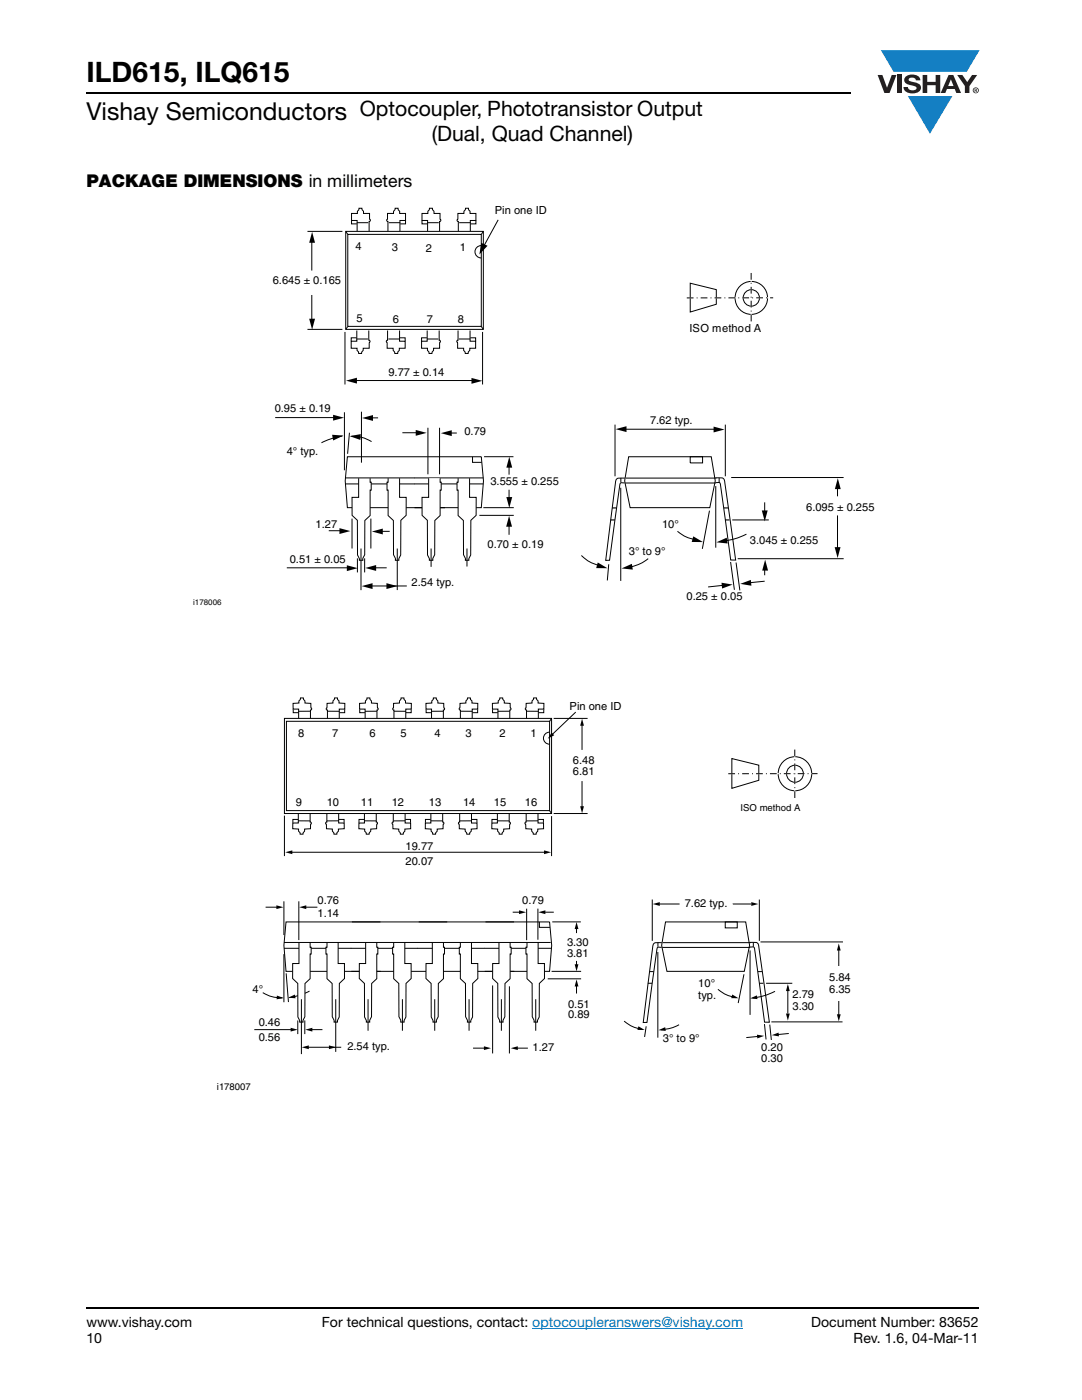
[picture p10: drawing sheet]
<svg xmlns="http://www.w3.org/2000/svg" width="216mm" height="279mm" viewBox="0 0 216 279" stroke-linecap="round" stroke-linejoin="round" font-family="sans-serif">
<g fill="#147fc3">
<path d="M175.8 10h19.7l-2.6 4.3h-1.1h-13.5z"/>
<path d="M181.2 19.2h8.8l-4.4 7.5z"/>
</g>
<g fill="#231f20">
<path d="M175.1 15h1l.9 2.5 .9-2.5h1l-1.4 3.6h-1z"/>
<path d="M179 15h.9v3.6h-.9z"/>
<path d="M180.8 15.3a2.1 2.1 0 0 1 2.7 .3l.1 .4h-.8a.79 .79 0 0 0-.7-.5 .79 .79 0 0 0-.8 .4l.2 .3 1 .2a1.08 1.08 0 0 1 1.3 1 1.08 1.08 0 0 1-1.1 1.2 1.73 1.73 0 0 1-2.4-1.2h.9a.96 .96 0 0 0 .8 .6 .96 .96 0 0 0 .9-.4 1.31 1.31 0 0 0-1.2-.6 1.03 1.03 0 0 1-1.1-.6 1.03 1.03 0 0 1 .2-1.1z"/>
<path d="M184.1 15h.9v1.3h1.7v-1.3h.9v3.6h-.9v-1.6h-1.7v1.6h-.9z"/>
<path d="M191 15h1l1 1.4 1-1.4h1l-1.6 2.2v1.4h-.9v-1.4z"/>
<path d="M189.7 15.9l.6 1.3h-1.1zM189.3 15l-1.6 3.6h.9l.4-.8h1.5l.3 .8h1l-1.6-3.6z"/>
<path d="M194.2 18a.5 .5 0 0 1 1 0 .5 .5 0 0 1-1 0zM194.1 18a.6 .6 0 0 0 1.2 0 .6 .6 0 0 0-1.2 0z"/>
<path d="M194.6 17.8h.2v.2h-.2zM194.5 17.7v.7h.1v-.3l.4 .3-.2-.3 .2-.2-.1-.2z"/>
</g>
<path d="M106.2 265.1h42.1" fill="none" stroke="#007ec4" stroke-width=".2"/>
<path d="M17.3 18.6h152.5M17.3 261h178" fill="none" stroke="#000" stroke-width=".36"/>
<path d="M38.5 40.7h136v80.3h-136z" fill="#fff"/>
<path d="M68.9 96.6h13.8M69.3 91.2h26.7l.5 4.8-.5 5.3h-26.7l-.4-5.3z" fill="none" stroke="#000" stroke-width=".2"/>
<path d="M77.4 95.4h2.3v3.9h1.4l-.1 3.6-1 .9v7l-.4 .7v.3h-.7v-.4l-.4-.7v-6.8l-1.1-1v-5.1h-.2v-1.6h.2z" fill="#fff"/>
<path d="M77.4 95.4v.8h-.2v1.6h.2v5.1l1.1 1v6.8l.4 .7v.4h.7v-.3l.4-.7v-7l1-.9 .1-3.6h-1.4v-3.9" fill="none" stroke="#000" stroke-width=".2"/>
<path d="M71.6 95.4h2.3v.8h.2v1.6h-.2v5.1l-1.1 1v6.8l-.4 .7v.4h-.7v-.3l-.4-.7v-7l-1-.9-.1-3.6h1.4z" fill="#fff"/>
<g fill="none" stroke="#000" stroke-width=".2">
<path d="M61.4 46.2h6.9M62.2 47.5v6.5M62.2 58.9v5.5M69 46.2h27.4v19.5h-27.4zM69 46.2l.4 .6M69.4 46.8h26.6v18.3h-26.6zM96 49a1.23 1.23 0 0 0-1.2 1.2 1.23 1.23 0 0 0 1.2 1.3M96.4 46.2l-.4 .6M99.4 43.9l-3.3 6M61.4 65.7h6.9M68.8 66.2v10.5M69.4 65.1l-.4 .6"/>
<path d="M70.2 75.9h24.7M96 65.1l.4 .6M96.3 66.2v10.5M54.9 83.3h11.8M68.3 87l-2 .5-2.2 .9M68.7 82.3v11.6M68.9 95.4h13.8M70.1 87.1l2.4 .3 1.6 .7M71.6 95.4v3.9h-1.4l.1 3.6 1 .9v7l.4 .7v.3h.7v-.4l.4-.7v-6.8l1.1-1v-5.1h.2v-1.6h-.2v-.8M72.1 82.2v10.1M73.9 83.4h1.5M82.6 96.6h13.8"/>
<path d="M94.3 91.2v1.1h1.8M96.6 91.1h5.9M101.6 92.3v2.4M101.6 97.7v2.1M122.7 84.7v10.4M123.9 97.3v18.6M124.2 85.7h18.9M124.7 95.4h-.7a.9 .9 0 0 0-1.2 1.1l-1.9 15.3h.7l2.1-15.1a.64 .64 0 0 1 .9-.3v-.1M124.8 96.4h18M124.9 95.4h18M125.4 91.2h16.5l.8 4.8-1.1 5.3h-15.9l-1.1-5.3zM137.7 91.1h2.5v1.3h-2.5z"/>
<path d="M142.8 95.4h.6a.9 .9 0 0 1 1.2 1l2.2 15.4h-1l-2-15.2a.65 .65 0 0 0-.9-.3h-.1M142.8 97v12.3M144.7 84.7v10.4M57.2 113.3h12.3M71.3 111.4v2.8M72 109.5v8.3M72.8 111.4v2.8M73.4 116.9h7.8M74.8 113.3h2.4M79.3 109.5v8.3M95.7 102.9h6.8M96.4 101.3h6.1"/>
<path d="M101.6 104.2v2.5M116 110.9l1.4 1.1 2.2 .9M121.5 112.6l-.3 3.2M129.3 111.5l-1.5 1-1.9 .7M135.2 106l1.5 1.1 2.2 .7M141.6 101.9l-1.5 7.6M145.8 112.2l.7 5.5M146.1 103.8h7.3M146.9 112.3l.7 5.5M147.2 111.5h21.1M148.9 106.6l-1.9 .8-2.7 .6M152.6 100.3v2.7"/>
<path d="M152.6 112.8v2"/>
</g>
<g fill="#000">
<path d="M62.3 46.3l.6 2.2h-1.2zM96 48.5l1.3 .6-1.6 1.7zM61.7 63.6h1.2l-.6 2.2zM69 76l2.2-.6v1.2zM94.1 75.4l2.2 .6-2.2 .6zM66.3 86.8l2.2 .1-2 1zM66.5 82.8l2.1 .6-2.1 .5zM69.8 87l2.2-.4-.1 1.2zM72.2 83.4l2.2-.6v1.2zM101.6 91.1l.6 2.2h-1.2zM101 99.2h1.2l-.6 2.2zM122.8 85.6l2.2-.5v1.1z"/>
<path d="M142.4 85.1l2.2 .6-2.2 .6zM69.2 112.8l2.2 .6-2.2 .6zM72.2 117l2.1-.6v1.2zM72.9 113.4l2.2-.6v1.1zM77.1 116.4l2.2 .6-2.2 .6zM101.6 102.9l.6 2.2h-1.2zM119.3 112.3l1.9 1.1h-2.2zM124 113.4l2.1-.9 .2 1.2zM138.3 107l2 1.2h-2.3zM142.9 108.2l2.1-.9 .2 1.2zM152 101.9h1.2l-.6 2.2zM152.7 111.7l.6 2.2h-1.2z"/>
</g>
<path d="M82.7 101.3h6.1M121.8 103.8h.9M122.1 101.4h.9M144.4 101.4h.9M144.7 103.8h.9" fill="none" stroke="#000" stroke-width=".23"/>
<path d="M91.4 95.4h2.3v3.9h1.3v3.6l-1 .9-.1 7-.3 .7v.3h-.7v-.4l-.4-.7v-6.8l-1.1-1v-5.1h-.2v-1.6h.2z" fill="#fff"/>
<g fill="none" stroke="#000" stroke-width=".2">
<path d="M70.1 44v.7h1.1M71.2 44.4h2.3M71.3 46.1v-2.1h-1.2v-1.4h1.2v-.4l.3-.3v-.3h.6l.1 .3 .2 .3v.4h1.2v1l.2 .3v.2l-.2 .1v1.9M77.4 46.1v-1.9l-.2-.1v-.2l.1-.3v-1h1.2v-.4l.3-.3v-.3h.6l.1 .3 .2 .3v.4h1.2v1.4h-1.1v2.1M77.6 44.4h2.3M80.9 44v.7h-1M84.2 44v.7h1.1M85.3 44.4h2.3M85.3 46.1v-2.1h-1.1v-1.4h1.2v-.4l.3-.3v-.3h.6v.3l.3 .3v.4h1.2v1l.2 .3-.1 .2-.2 .1v1.9M91.5 46.1v-1.9l-.3-.1v-.2l.2-.3v-1h1.2v-.4l.3-.3v-.3h.6v.3l.3 .3v.4h1.2v1.4h-1.2v2.1M91.6 44.4h2.3M95 44v.7h-1.1"/>
<path d="M71.1 67.7h2.3M71.1 67.4h-1v.7M71.2 66v2.1h-1.1v1.4h1.1v.4l.3 .3 .1 .3h.5l.1-.3 .3-.3v-.4h1.2v-1l.1-.3v-.2l-.2-.1v-1.9M77.3 66v1.9l-.2 .1v.2l.1 .3v1h1.2l.1 .4 .2 .3 .1 .3h.6v-.3l.3-.3v-.4h1.1v-1.4h-1.1v-2.1M77.5 67.7h2.3M79.8 67.4h1v.7M85.2 67.7h2.3M85.2 67.4h-1.1v.7M85.2 66v2.1h-1.1v1.4h1.2v.4l.3 .3v.3h.6v-.3l.3-.3v-.4h1.2v-1l.2-.3v-.2l-.3-.1v-1.9M91.4 66v1.9l-.2 .1-.1 .2 .2 .3v1h1.2v.4l.3 .3v.3h.6l.1-.3 .2-.3v-.4h1.2v-1.4h-1.1v-2.1M91.6 67.7h2.2M93.8 67.4h1.1v.7"/>
<path d="M82.6 95.4h13.8M91.4 95.4v.8h-.2v1.6h.2v5.1l1.1 1v6.8l.4 .7v.4h.7v-.3l.3-.7 .1-7 1-.9v-3.6h-1.3v-3.9M123.9 95.4v.8M143.5 95.4v.8M145.9 95.3h22.4M167.1 96.5v2.5M144.8 116.8l-3.5 .3M152.6 116l-3.8 .4M167.1 102.9v6.6"/>
</g>
<path d="M167.2 95.4l.6 2.2h-1.2zM144 116.3l2.2 .4-2.1 .8zM147.7 116.5l2.1-.8 .1 1.2zM166.5 109.2h1.2l-.6 2.2z" fill="#000"/>
<path d="M85.5 95.4h2.3v.8h.2v1.6h-.2v5.1l-1 1-.1 6.8-.3 .7v.4h-.7v-.3l-.4-.7v-7l-1.1-.9v-3.6h1.3z" fill="#fff"/>
<path d="M69.7 86.4l-.3 4.2M80.3 86.4h2.9M85.4 85.4v9.3M85.5 95.4v3.9h-1.3v3.6l1.1 .9v7l.4 .7v.3h.7v-.4l.3-.7 .1-6.8 1-1v-5.1h.2v-1.6h-.2v-.8M87.7 85.4v9.3M89.6 86.4h1.6M65.6 105.9h2.4M70.2 103.5v6M74 103.5v6M75.4 106h2.4M86 109.5v3.6M93.2 109.5v3.6" fill="none" stroke="#000" stroke-width=".2"/>
<path d="M83 85.8l2.1 .6-2.1 .6zM88 86.4l2.1-.5v1.1zM67.7 105.4l2.2 .6-2.2 .6zM74.2 106.1l2.2-.6v1.2z" fill="#000"/>
<path d="M137.7 56.5l5.2 1.3v2.9l-5.2 1.6z" fill="#fff"/>
<path d="M137.7 56.5l5.2 1.3v2.9l-5.2 1.6z" fill="none" stroke="#000" stroke-width=".2"/>
<circle cx="149.9" cy="59.5" r="3.3" fill="#fff"/>
<circle cx="149.9" cy="59.5" r="3.3" fill="none" stroke="#000" stroke-width=".2"/>
<circle cx="149.9" cy="59.5" r="1.63" fill="#fff"/>
<circle cx="149.9" cy="59.5" r="1.63" fill="none" stroke="#000" stroke-width=".2"/>
<path d="M137 59.5l17.3-.1z" fill="#fff"/>
<path d="M137 59.5l17.3-.1" fill="none" stroke="#000" stroke-width=".2" stroke-dasharray="1.4 .6 .2 .6" stroke-linecap="butt"/>
<path d="M149.9 54.5v9.6z" fill="#fff"/>
<path d="M149.9 64.1v-9.6" fill="none" stroke="#000" stroke-width=".2" stroke-dasharray="1.4 .6 .2 .6" stroke-linecap="butt"/>
<path d="M43.3 139.2h126.5v78.8h-126.5z" fill="#fff"/>
<g fill="none" stroke="#000" stroke-width=".2">
<path d="M56.8 143.4l.3 .5M58.5 141.6v.6h1.1M59.6 143.6v-2.1h-1.1v-1.1l1.1-.1v-.4l.3-.3 .1-.3h.5l.1 .3 .2 .3 .1 .4 1.1 .1v.7l.2 .3v.2l-.3 .1v1.9M61.9 141.9l-2.4 .1M65.3 143.6v-1.9l-.2-.1v-.2l.2-.3v-.7l1.1-.1v-.4l.3-.3 .1-.3h.5l.1 .3 .2 .3v.4l1.2 .1v1.1h-1.1v2.1M65.3 141.9l2.4 .1M68.8 141.6v.6h-1.1M71.8 141.6v.6h1M72.9 143.6v-2.1h-1.1l-.1-1.1 1.2-.1v-.4l.3-.3v-.3h.6v.3l.3 .3v.4l1.2 .1v.7l.2 .3-.1 .2-.2 .1v1.9M75.2 141.9l-2.4 .1M78.6 143.6v-1.9l-.2-.1v-.2l.1-.3v-.7l1.2-.1v-.4l.3-.3v-.3h.6v.3l.3 .3v.4l1.2 .1v1.1h-1.1v2.1M78.6 141.9l2.4 .1"/>
<path d="M82 141.6v.6h-1M85 141.6v.6h1.1M86.1 143.6v-2.1h-1.1v-1.1l1.2-.1v-.4l.2-.3 .1-.3h.5l.1 .3 .3 .3v.4l1.1 .1 .1 .7 .1 .3v.2l-.2 .1v1.9M88.5 141.9l-2.4 .1M91.9 143.6v-1.9l-.3-.1v-.2l.2-.3v-.7l1.2-.1v-.4l.2-.3 .1-.3h.6v.3l.3 .3v.4l1.1 .1v1.1h-1.1v2.1M91.9 141.9l2.4 .1M95.3 141.6v.6h-1M98.3 141.6v.6h1M99.4 143.6v-2.1h-1.1v-1.1l1.1-.1v-.4l.3-.3v-.3h.6v.3l.3 .3v.4l1.2 .1v.7l.2 .3-.1 .2-.2 .1v1.9M101.7 141.9l-2.4 .1M105.1 143.6v-1.9l-.3-.1v-.2l.2-.3v-.7l1.2-.1v-.4l.2-.3 .1-.3h.6v.3l.3 .3v.4l1.1 .1v1.1h-1.1v2.1M105.1 141.9l2.4 .1"/>
<path d="M108.5 141.6v.6h-1M110.5 143.4h6.7M116.1 144.6v5.1M116.1 155.9v5.2M56.6 179.9v6.7M56.8 162.8v8.1M57.2 161.8l-.4 .5M58.1 170.1h50.6M59.5 163.8h2.4M59.5 163.5h-1.1v.7M59.5 162.1v2.1h-1.1v1.2l1.2 .1v.4l.3 .3v.3h.6v-.3l.3-.3v-.4l1.2-.1v-.8l.1-.2v-.2l-.2-.1v-2M59.6 179.9v7.7"/>
<path d="M65.2 162.1v2l-.2 .1v.2l.1 .2v.8l1.2 .1v.4l.3 .3v.3h.6v-.3l.3-.3v-.4l1.2-.1v-1.2h-1.1v-2.1M67.6 163.5h1.1v.7M67.6 163.8h-2.4M72.7 163.8h2.4M72.7 163.5h-1.1v.7M72.7 162.1v2.2h-1.1v1.1l1.2 .1v.4l.3 .3v.3h.6v-.3l.3-.3v-.4l1.2-.1v-.8l.1-.2v-.2l-.2-.1v-2M78.5 162.1v2l-.2 .1-.1 .2 .2 .2v.8l1.2 .1v.4l.3 .3v.3h.6v-.3l.3-.3v-.4l1.1-.1v-1.1h-1.1v-2.2M80.9 163.5h1v.7M80.9 163.8h-2.4M85.9 163.8h2.4M85.9 163.5h-1v.7M86 162.1v2.2h-1.1v1.1l1.1 .1v.4l.3 .3v.3h.6l.1-.3 .2-.3v-.4l1.2-.1v-.8l.2-.2-.1-.2-.2-.1v-2"/>
<path d="M91.7 162.1v2l-.2 .1v.2l.1 .2v.8l1.2 .1v.4l.3 .3v.3h.6v-.3l.3-.3v-.4l1.2-.1v-1.1h-1.1v-2.2M94.1 163.5h1.1v.7M94.1 163.8h-2.4M99.2 163.8h2.4M99.2 163.5h-1v.7M99.2 162.1v2.2h-1.1v1.1l1.2 .1v.4l.3 .3v.3h.6v-.3l.3-.3v-.4l1.2-.1v-.8l.1-.2v-.2l-.2-.1v-2M105 162.1v2l-.2 .1-.1 .2 .2 .2v.8l1.2 .1v.4l.3 .3v.3h.6v-.3l.3-.3v-.4l1.2-.1v-1.1h-1.1v-2.2M107.4 163.5h1v.7M107.4 163.8h-2.4M110.1 162.9v8M110.5 162.4h6.7M130.2 179.5v8.3"/>
<path d="M151.5 179.5v8.3M52.4 198.1l1.6 .7 2.3 .3M53 181h2.4M56.6 190.4v9.6M56.7 189.3h13.4M57.1 184h52.6l.4 4.7-.4 5.2h-52.6l-.5-5.2zM57.1 194.3l.5 5.7M60.9 181h2.4M70.1 193.9h5.9M70.2 184h5.7M129.3 196.2h.8M129.6 193.9h.8"/>
<path d="M131.3 190v17.1M131.6 180.4h18.3M132.1 188.1h-.7a.87 .87 0 0 0-1.2 1l-1.9 15 .8-.1 2-14.6a.7 .7 0 0 1 .9-.4M132.2 189.1h17.5M132.3 188.1h17.5M132.8 184h16l.8 4.7-1.1 5.2h-15.4l-1.1-5.2zM143.3 197.4l1.4 1 2.2 .7M144.7 184h2.4v1.2h-2.4zM148.4 194.4l-1.1 5.8M149.6 188.1h.6a.87 .87 0 0 1 1.2 1l2.1 14.9h-.9l-2-14.7a.7 .7 0 0 0-1-.3M149.7 189.7v12.8M151.2 193.9h.9"/>
<path d="M151.5 196.2h.8M152.9 196.2h5.2M154.6 197.8l-1.9 .8-2.5 .6M157.2 196.9v5.4M50.7 205.5h7.4M59.4 203.6v2.8M60.8 203.6v2.8M61.5 209h6.6M62 205.5h2.3M124.5 203.8l1.5 1 2.2 .7M128.9 204.8l-.3 2.1M135.5 204.5l-1.7 .7-1.9 .3"/>
<path d="M151.2 206.8l-2.3 .3M152.5 204.4l.4 3M153.6 204.5l.3 3M153.9 203.9h14.2M157.4 206.3l-2.3 .2"/>
</g>
<g fill="#000">
<path d="M116.1 143.4l.4 1.4h-.7zM56.9 170.1l1.4-.4v.8zM108.6 169.7l1.4 .4-1.4 .4zM115.8 160.9h.7l-.4 1.4zM55.1 180.7l1.5 .4-1.5 .3zM55.3 198.7l1.3 .5-1.4 .2zM57.5 199.1l1.3-.6 .2 .7zM59.7 181.1l1.4-.4v.7zM130.2 180.4l1.5-.4v.8zM146.1 198.5l1.3 .7h-1.5zM149.9 180l1.4 .4-1.4 .4zM149.7 199.2l1.3-.6 .1 .8z"/>
<path d="M157.2 196.4l.4 1.4h-.8zM58 205.1l1.4 .4-1.4 .4zM60.2 209l1.4-.4v.8zM60.9 205.5l1.4-.4v.8zM65.6 208.6l1.4 .4-1.4 .4zM127.4 204.8l1.2 .8-1.4-.1zM131.4 205.6l1.3-.6 .1 .7zM151 206.5l1.5 .2-1.4 .5zM154 206.6l1.4-.5v.7zM156.8 202.3h.8l-.4 1.4z"/>
</g>
<path d="M56.8 143.4h53.3v19h-53.3z" fill="#fff"/>
<g fill="none" stroke="#000" stroke-width=".2">
<path d="M56.8 143.4h53.3v19h-53.3zM57.2 144h52.5v17.8h-52.5zM109.6 146.1a1.2 1.2 0 0 0-1.2 1.2 1.2 1.2 0 0 0 1.2 1.2M110 143.4l-.3 .5M114.9 142.1l-4.7 4.5M109.6 161.8l.4 .5M61.8 197.8l-2.1 .9-2 .4M83.5 184h5.7M96.7 193.9h5.9M96.9 184h5.7M100.1 193.4v1.8M107.6 184v1.1h2.1"/>
<path d="M109.3 195.3h6.7M110.1 189.3h-40.1M110.1 193.9h5.9M110.2 184h5.7M115 185.2v1M115 191.8v.8M115 196.7v1.6M131.3 188.1v.8M150.3 188.1v.8"/>
</g>
<path d="M110.1 146.2l.5 .5-1.3 .7zM115 195.5l.4 1.4h-.7zM115 184l.4 1.4h-.7zM114.7 192.4h.7l-.4 1.5z" fill="#000"/>
<path d="M105.2 188.1h2.2v4.2h1.2v3l-1 1v6.7l-.4 .7v.3h-.6v-.4l-.4-.7v-6.6l-1-1v-4.9h-.3v-1.4h.3z" fill="#fff"/>
<path d="M105.2 188.1v.9h-.3v1.4h.3v4.9l1 1v6.6l.4 .7v.4h.6v-.3l.4-.7v-6.7l1-1v-3h-1.2v-4.2M106.9 199.4v6.3" fill="none" stroke="#000" stroke-width=".2"/>
<path d="M99.6 188.1h2.2v.9h.2v1.4h-.2v4.9l-1 1-.1 6.6-.3 .7v.4h-.7v-.3l-.4-.7v-6.7l-1-1v-3h1.3z" fill="#fff"/>
<path d="M99.6 188.1v4.2h-1.3v3l1 1v6.7l.4 .7v.3h.7v-.4l.3-.7 .1-6.6 1-1v-4.9h.2v-1.4h-.2v-.9M100 199.4v6.3" fill="none" stroke="#000" stroke-width=".2"/>
<path d="M91.9 188.1h2.2v4.2h1.2v3l-1 1v6.7l-.4 .7v.3h-.6v-.4l-.4-.7v-6.6l-1-1v-4.9h-.3v-1.4h.3z" fill="#fff"/>
<path d="M91.9 188.1v.9h-.3v1.4h.3v4.9l1 1v6.6l.4 .7v.4h.6v-.3l.4-.7v-6.7l1-1v-3h-1.2v-4.2M93.6 199.4v6.3" fill="none" stroke="#000" stroke-width=".2"/>
<path d="M86.3 188.1h2.2v.9h.2v1.4h-.2v4.9l-1 1-.1 6.6-.3 .7v.4h-.7v-.3l-.4-.7v-6.7l-1-1v-3h1.3z" fill="#fff"/>
<path d="M86.3 188.1v4.2h-1.3v3l1 1v6.7l.4 .7v.3h.7v-.4l.3-.7 .1-6.6 1-1v-4.9h.2v-1.4h-.2v-.9M86.7 199.4v6.3" fill="none" stroke="#000" stroke-width=".2"/>
<path d="M78.6 188.1h2.2v4.2h1.2v3l-1 1v6.7l-.4 .7v.3h-.6v-.4l-.4-.7v-6.6l-1-1v-4.9h-.3v-1.4h.3z" fill="#fff"/>
<path d="M78.6 188.1v.9h-.3v1.4h.3v4.9l1 1v6.6l.4 .7v.4h.6v-.3l.4-.7v-6.7l1-1v-3h-1.2v-4.2M80.3 199.4v6.3" fill="none" stroke="#000" stroke-width=".2"/>
<path d="M73 188.1h2.2v.9h.2v1.4h-.2v4.9l-1 1-.1 6.6-.3 .7v.4h-.7v-.3l-.4-.7v-6.7l-1-1v-3h1.3z" fill="#fff"/>
<path d="M73 188.1v4.2h-1.3v3l1 1v6.7l.4 .7v.3h.7v-.4l.3-.7 .1-6.6 1-1v-4.9h.2v-1.4h-.2v-.9M73.4 199.4v6.3" fill="none" stroke="#000" stroke-width=".2"/>
<path d="M65.3 188.1h2.2v4.2h1.2v3l-1 1v6.7l-.4 .7v.3h-.6v-.4l-.4-.7v-6.6l-1-1v-4.9h-.3v-1.4h.3z" fill="#fff"/>
<path d="M65.3 188.1v.9h-.3v1.4h.3v4.9l1 1v6.6l.4 .7v.4h.6v-.3l.4-.7v-6.7l1-1v-3h-1.2v-4.2M67 199.4v10.5" fill="none" stroke="#000" stroke-width=".2"/>
<path d="M59.7 188.1h2.2v.9h.2v1.4h-.2v4.9l-1 1-.1 6.6-.3 .7v.4h-.7v-.3l-.4-.7v-6.7l-1-1v-3h1.3z" fill="#fff"/>
<path d="M56.7 188.1h53.2M59.7 188.1v4.2h-1.3v3l1 1v6.7l.4 .7v.3h.7v-.4l.3-.7 .1-6.6 1-1v-4.9h.2v-1.4h-.2v-.9M60.1 199.4v11M102.3 182h1.5M105.1 181.3v6.3M107.3 181.3v6.2M108.8 182h1.7M151.7 188h16.5M167.4 189.1v13.6" fill="none" stroke="#000" stroke-width=".2"/>
<path d="M103.6 181.7l1.4 .4-1.4 .3zM107.4 182.1l1.4-.4v.7zM167.4 188.3l.3 1.4h-.7zM167 202.4h.7l-.3 1.4z" fill="#000"/>
<g fill="#fff">
<path d="M135.6 180.1h10.5l.2 .8h-10.7z"/>
<path d="M166.8 192.8h1v6.9h-1z"/>
</g>
<path d="M98.3 196.7v13.5M101.6 196.8v13.4M94.4 209.2h2.3M103 209.2h2.3" fill="none" stroke="#000" stroke-width=".2"/>
<path d="M96.6 208.8l1.4 .4-1.4 .4zM101.9 209.2l1.4-.4v.8z" fill="#000"/>
<path d="M146 151.4l5.4 1.3v3l-5.4 1.6z" fill="#fff"/>
<path d="M146 151.4l5.4 1.3v3l-5.4 1.6z" fill="none" stroke="#000" stroke-width=".2"/>
<circle cx="158.6" cy="154.4" r="3.4" fill="#fff"/>
<circle cx="158.6" cy="154.4" r="3.4" fill="none" stroke="#000" stroke-width=".2"/>
<circle cx="158.6" cy="154.4" r="1.69" fill="#fff"/>
<circle cx="158.6" cy="154.4" r="1.69" fill="none" stroke="#000" stroke-width=".2"/>
<path d="M145.3 154.4h17.8z" fill="#fff"/>
<path d="M145.3 154.4h17.8" fill="none" stroke="#000" stroke-width=".2" stroke-dasharray="1.4 .6 .2 .6" stroke-linecap="butt"/>
<path d="M158.6 149.3v10z" fill="#fff"/>
<path d="M158.6 159.3v-10" fill="none" stroke="#000" stroke-width=".2" stroke-dasharray="1.4 .6 .2 .6" stroke-linecap="butt"/>
<text font-size="5.6" x="17.3" y="16.4">ILD615, ILQ615</text>
<text font-size="4.9" x="17.3" y="24">Vishay Semiconductors</text>
<g font-size="4.2">
<text x="71.8" y="23.1">Optocoupler, Phototransistor Output</text>
<text x="86.1" y="28.1">(Dual, Quad Channel)</text>
</g>
<text font-size="3.5" x="17.3" y="37.3">PACKAGE DIMENSIONS in millimeters</text>
<g font-size="2.8">
<text x="17.3" y="264.9">www.vishay.com</text>
<text x="17.3" y="268.1">10</text>
<text x="64.2" y="264.9">For technical questions, contact: optocoupleranswers@vishay.com</text>
<text x="161.9" y="264.9">Document Number: 83652</text>
<text x="170.3" y="268.1">Rev. 1.6, 04-Mar-11</text>
</g>
<g font-size="2.2">
<text x="98.7" y="42.6">Pin one ID</text>
<text x="71" y="50">4</text>
<text x="78.2" y="50.1">3</text>
<text x="85" y="50.2">2</text>
<text x="91.8" y="50.1">1</text>
<text x="54.4" y="56.6">6.645 ± 0.165</text>
<text x="71.2" y="64.3">5</text>
<text x="78.4" y="64.4">6</text>
<text x="85.2" y="64.4">7</text>
<text x="91.3" y="64.4">8</text>
<text x="137.6" y="66.3">ISO method A</text>
<text x="77.5" y="75.1">9.77 ± 0.14</text>
<text x="54.8" y="82.2">0.95 ± 0.19</text>
<text x="92.7" y="86.9">0.79</text>
<text x="129.7" y="84.6">7.62 typ.</text>
<text x="57.2" y="90.8">4° typ.</text>
<text x="97.9" y="96.8">3.555 ± 0.255</text>
<text x="160.9" y="102">6.095 ± 0.255</text>
<text x="63" y="105.3">1.27</text>
<text x="132.1" y="105.4">10°</text>
<text x="57.8" y="112.3">0.51 ± 0.05</text>
<text x="97.3" y="109.4">0.70 ± 0.19</text>
<text x="125.5" y="110.7">3° to 9°</text>
<text x="149.6" y="108.6">3.045 ± 0.255</text>
<text x="82.1" y="117">2.54 typ.</text>
<text x="137" y="119.8">0.25 ± 0.05</text>
<text x="113.7" y="141.7">Pin one ID</text>
<text x="59.5" y="147.1">8</text>
<text x="66.3" y="147.1">7</text>
<text x="73.7" y="147.1">6</text>
<text x="79.9" y="147.1">5</text>
<text x="86.7" y="147.1">4</text>
<text x="92.9" y="147.1">3</text>
<text x="99.7" y="147.1">2</text>
<text x="105.8" y="147.1">1</text>
<text x="114.3" y="152.4">6.48</text>
<text x="114.3" y="154.8">6.81</text>
<text x="59" y="160.9">9</text>
<text x="65.2" y="160.9">10</text>
<text x="72" y="160.9">11</text>
<text x="78.2" y="160.9">12</text>
<text x="85.6" y="160.9">13</text>
<text x="92.4" y="160.9">14</text>
<text x="98.6" y="160.9">15</text>
<text x="104.7" y="160.9">16</text>
<text x="80.9" y="169.6">19.77</text>
<text x="80.9" y="172.6">20.07</text>
<text x="63.4" y="180.4">0.76</text>
<text x="63.4" y="183">1.14</text>
<text x="104.2" y="180.5">0.79</text>
<text x="136.6" y="181">7.62 typ.</text>
<text x="113.1" y="188.7">3.30</text>
<text x="113.1" y="191.1">3.81</text>
<text x="139.3" y="197">10°</text>
<text x="165.4" y="195.8">5.84</text>
<text x="50.4" y="198.1">4°</text>
<text x="113.4" y="201.1">0.51</text>
<text x="113.4" y="203.1">0.89</text>
<text x="139.3" y="199.3">typ.</text>
<text x="158.1" y="199.1">2.79</text>
<text x="158.1" y="201.5">3.30</text>
<text x="165.4" y="198.1">6.35</text>
<text x="51.6" y="204.8">0.46</text>
<text x="51.6" y="207.8">0.56</text>
<text x="69.3" y="209.6">2.54 typ.</text>
<text x="106.3" y="209.8">1.27</text>
<text x="132.3" y="208">3° to 9°</text>
<text x="151.9" y="209.7">0.20</text>
<text x="151.9" y="212">0.30</text>
</g>
<g font-size="1.9">
<text x="147.8" y="161.9">ISO method A</text>
<text x="43.3" y="217.6">i178007</text>
</g>
<text font-size="1.6" x="38.5" y="120.7">i178006</text>
</svg>
